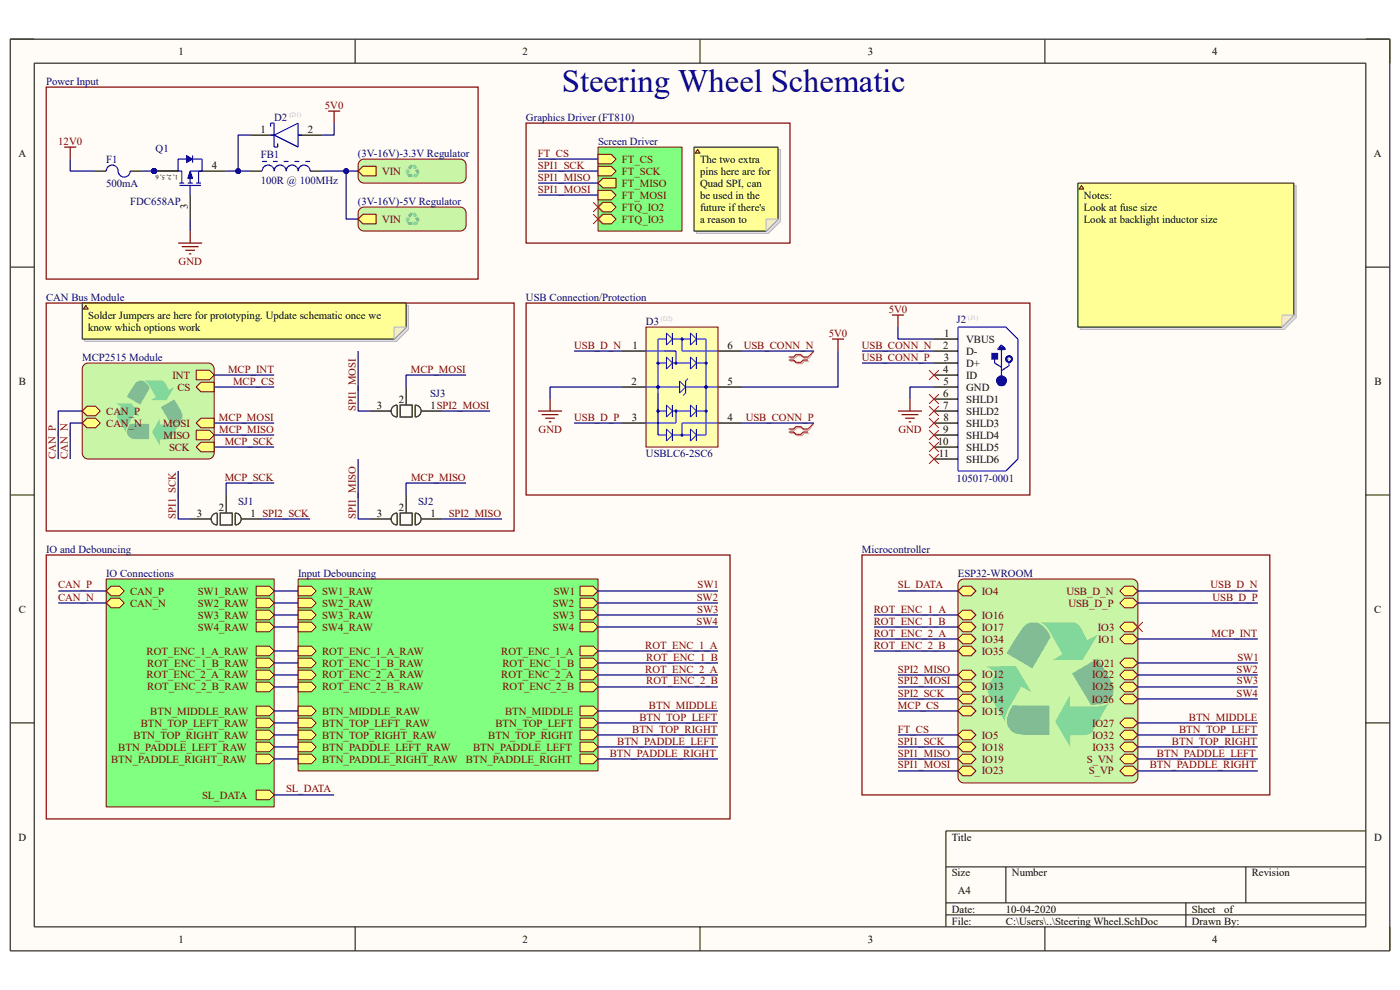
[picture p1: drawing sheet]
<svg xmlns="http://www.w3.org/2000/svg" width="297mm" height="210mm" viewBox="0 0 297 210" stroke-linecap="round" stroke-linejoin="round" font-family="sans-serif">
<path d="M2.2 8.3h292.7v193.4h-292.7z" fill-rule="evenodd" fill="#fffcf8"/>
<path d="M2.2 8.3h292.7v193.4h-292.7z" fill="none" stroke="#000" stroke-width=".21"/>
<path d="M7.3 13.4h282.5v183.2h-282.5z" fill-rule="evenodd" fill="#fffcf8"/>
<g fill="none" stroke="#000" stroke-width=".21">
<path d="M2.2 8.3h5.1M7.3 13.4h282.5v183.2h-282.5zM75.3 8.3v5.1M148.5 8.3v5.1M221.7 8.3v5.1M289.8 8.3h5.1v5.1M2.2 56.7h5.1M289.8 56.7h5.1M2.2 105h5.1M289.8 105h5.1M2.2 153.4h5.1M289.8 153.4h5.1"/>
<path d="M289.8 176.3h-89.1v20.3M75.3 196.6v5.1M148.5 196.6v5.1M200.7 183.9h89.1M200.7 191.5h89.1M200.7 194.1h89.1M213.4 183.9v7.6M221.7 196.6v5.1M251.6 191.5v5.1M264.3 183.9v7.6M294.9 196.6v5.1"/>
</g>
<path d="M203.7 123.1l.8-.3h35.6a1.28 1.28 0 0 1 1.3 1.3v40.7a1.27 1.27 0 0 1-1.3 1.3h-35.6a1.27 1.27 0 0 1-1.3-1.3v-40.7l.1-.4z" fill-rule="evenodd" fill="#c8f6a6"/>
<path d="M203.7 123.1l.8-.3h35.6a1.28 1.28 0 0 1 1.3 1.3v40.7a1.27 1.27 0 0 1-1.3 1.3h-35.6a1.27 1.27 0 0 1-1.3-1.3v-40.7l.1-.4z" fill="none" stroke="#800000" stroke-width=".21"/>
<path d="M220.6 132l7.4 .1 .7 .4 .6 .7 1.4 2.6 2.2-1.2-3.2 5.4h-6.4l2.1-1.2-2.6-4.7a3.9 3.9 0 0 0-2.2-2.1z" fill="#82d79a"/>
<path d="M217.2 132.9a3 3 0 0 1 4.8 .7l.9 1.5-3.9 6.7-5.5-3.2z" fill="#82bc95"/>
<path d="M226.9 147.5l.1 2.4h3.4a9.6 9.6 0 0 0 4.3-.4l.5-.5-3.5 6.2a2.55 2.55 0 0 1-2.1 .8h-2.6v2.5l-3.1-5.4z" fill="#82d79a"/>
<path d="M227.4 142.8l5.5-3.1 1.2 2a9.8 9.8 0 0 1 2.1 4.7 3.1 3.1 0 0 1-3.2 3.1h-1.6z" fill="#82bc95"/>
<path d="M209.2 141.4l6.3-.1 3.3 5.5-2.1-1.2-3 5.4-.4 1.1v1.1l-3.7-6.3v-.8l.3-1 1.5-2.5z" fill="#82d79a"/>
<path d="M214.8 149.6l7.8 .1v6.2h-5.8a3.1 3.1 0 0 1-2.8-4.7z" fill="#82bc95"/>
<path d="M238.6 124.4h1.8l1 1-1 1h-1.8l-1-1z" fill-rule="evenodd" fill="#ffff80"/>
<path d="M238.6 124.4h1.8l1 1-1 1h-1.8l-1-1z" fill="none" stroke="#800000" stroke-width=".21"/>
<path d="M238.6 126.9h1.8l1 1-1 1h-1.8l-1-1z" fill-rule="evenodd" fill="#ffff80"/>
<path d="M238.6 126.9h1.8l1 1-1 1h-1.8l-1-1z" fill="none" stroke="#800000" stroke-width=".21"/>
<path d="M203.2 125.4l1-1h1.8l1 1-1 1h-1.8z" fill-rule="evenodd" fill="#ffff80"/>
<path d="M203.2 125.4l1-1h1.8l1 1-1 1h-1.8z" fill="none" stroke="#800000" stroke-width=".21"/>
<path d="M203.2 155.9l1-1h1.8l1 1-1 1h-1.8z" fill-rule="evenodd" fill="#ffff80"/>
<path d="M203.2 155.9l1-1h1.8l1 1-1 1h-1.8z" fill="none" stroke="#800000" stroke-width=".21"/>
<path d="M204.2 142.2h1.8l1 1-1 1h-1.8l-1-1z" fill-rule="evenodd" fill="#ffff80"/>
<path d="M204.2 142.2h1.8l1 1-1 1h-1.8l-1-1z" fill="none" stroke="#800000" stroke-width=".21"/>
<path d="M203.2 145.7l1-1h1.8l1 1-1 1h-1.8z" fill-rule="evenodd" fill="#ffff80"/>
<path d="M203.2 145.7l1-1h1.8l1 1-1 1h-1.8z" fill="none" stroke="#800000" stroke-width=".21"/>
<path d="M203.2 148.3l1-1h1.8l1 1-1 1h-1.8z" fill-rule="evenodd" fill="#ffff80"/>
<path d="M203.2 148.3l1-1h1.8l1 1-1 1h-1.8z" fill="none" stroke="#800000" stroke-width=".21"/>
<path d="M203.2 150.8l1-1h1.8l1 1-1 1h-1.8z" fill-rule="evenodd" fill="#ffff80"/>
<path d="M203.2 150.8l1-1h1.8l1 1-1 1h-1.8z" fill="none" stroke="#800000" stroke-width=".21"/>
<path d="M203.2 158.5l1-1.1h1.8l1 1.1-1 1h-1.8z" fill-rule="evenodd" fill="#ffff80"/>
<path d="M203.2 158.5l1-1.1h1.8l1 1.1-1 1h-1.8z" fill="none" stroke="#800000" stroke-width=".21"/>
<path d="M204.2 160h1.8l1 1-1 1h-1.8l-1-1z" fill-rule="evenodd" fill="#ffff80"/>
<path d="M204.2 160h1.8l1 1-1 1h-1.8l-1-1z" fill="none" stroke="#800000" stroke-width=".21"/>
<path d="M203.2 163.5l1-1h1.8l1 1-1 1.1h-1.8z" fill-rule="evenodd" fill="#ffff80"/>
<path d="M203.2 163.5l1-1h1.8l1 1-1 1.1h-1.8z" fill="none" stroke="#800000" stroke-width=".21"/>
<path d="M238.6 160h1.8l1 1-1 1h-1.8l-1-1z" fill-rule="evenodd" fill="#ffff80"/>
<path d="M238.6 160h1.8l1 1-1 1h-1.8l-1-1z" fill="none" stroke="#800000" stroke-width=".21"/>
<path d="M237.6 163.5l1-1h1.8l1 1-1 1.1h-1.8z" fill-rule="evenodd" fill="#ffff80"/>
<path d="M237.6 163.5l1-1h1.8l1 1-1 1.1h-1.8z" fill="none" stroke="#800000" stroke-width=".21"/>
<path d="M238.6 152.3h1.8l1 1.1-1 1h-1.8l-1-1z" fill-rule="evenodd" fill="#ffff80"/>
<path d="M238.6 152.3h1.8l1 1.1-1 1h-1.8l-1-1z" fill="none" stroke="#800000" stroke-width=".21"/>
<path d="M238.6 154.9h1.8l1 1-1 1h-1.8l-1-1z" fill-rule="evenodd" fill="#ffff80"/>
<path d="M238.6 154.9h1.8l1 1-1 1h-1.8l-1-1z" fill="none" stroke="#800000" stroke-width=".21"/>
<path d="M238.6 157.4h1.8l1 1.1-1 1h-1.8l-1-1z" fill-rule="evenodd" fill="#ffff80"/>
<path d="M238.6 157.4h1.8l1 1.1-1 1h-1.8l-1-1z" fill="none" stroke="#800000" stroke-width=".21"/>
<path d="M238.6 139.6h1.8l1 1-1 1.1h-1.8l-1-1.1z" fill-rule="evenodd" fill="#ffff80"/>
<path d="M238.6 139.6h1.8l1 1-1 1.1h-1.8l-1-1.1z" fill="none" stroke="#800000" stroke-width=".21"/>
<path d="M238.6 142.2h1.8l1 1-1 1h-1.8l-1-1z" fill-rule="evenodd" fill="#ffff80"/>
<path d="M238.6 142.2h1.8l1 1-1 1h-1.8l-1-1z" fill="none" stroke="#800000" stroke-width=".21"/>
<path d="M237.6 145.7l1-1h1.8l1 1-1 1h-1.8z" fill-rule="evenodd" fill="#ffff80"/>
<path d="M237.6 145.7l1-1h1.8l1 1-1 1h-1.8z" fill="none" stroke="#800000" stroke-width=".21"/>
<path d="M238.6 147.3h1.8l1 1-1 1h-1.8l-1-1z" fill-rule="evenodd" fill="#ffff80"/>
<path d="M238.6 147.3h1.8l1 1-1 1h-1.8l-1-1z" fill="none" stroke="#800000" stroke-width=".21"/>
<path d="M204.2 137.1h1.8l1 1-1 1h-1.8l-1-1z" fill-rule="evenodd" fill="#ffff80"/>
<path d="M204.2 137.1h1.8l1 1-1 1h-1.8l-1-1z" fill="none" stroke="#800000" stroke-width=".21"/>
<path d="M203.2 135.6l1-1.1h1.8l1 1.1-1 1h-1.8z" fill-rule="evenodd" fill="#ffff80"/>
<path d="M203.2 135.6l1-1.1h1.8l1 1.1-1 1h-1.8z" fill="none" stroke="#800000" stroke-width=".21"/>
<path d="M203.2 130.5l1-1.1h1.8l1 1.1-1 1h-1.8z" fill-rule="evenodd" fill="#ffff80"/>
<path d="M203.2 130.5l1-1.1h1.8l1 1.1-1 1h-1.8z" fill="none" stroke="#800000" stroke-width=".21"/>
<path d="M204.2 132h1.8l1 1-1 1h-1.8l-1-1z" fill-rule="evenodd" fill="#ffff80"/>
<path d="M204.2 132h1.8l1 1-1 1h-1.8l-1-1z" fill="none" stroke="#800000" stroke-width=".21"/>
<path d="M238.6 132h1.8l1 1-1 1h-1.8l-1-1z" fill-rule="evenodd" fill="#ffff80"/>
<path d="M238.6 132h1.8l1 1-1 1h-1.8l-1-1z" fill="none" stroke="#800000" stroke-width=".21"/>
<path d="M238.6 134.5h1.8l1 1.1-1 1h-1.8l-1-1z" fill-rule="evenodd" fill="#ffff80"/>
<path d="M238.6 134.5h1.8l1 1.1-1 1h-1.8l-1-1z" fill="none" stroke="#800000" stroke-width=".21"/>
<path d="M76.5 34l.7-.2h20.4a1.27 1.27 0 0 1 1.3 1.2v2.6a1.27 1.27 0 0 1-1.3 1.2h-20.4a1.27 1.27 0 0 1-1.2-1.2v-2.6v-.4z" fill-rule="evenodd" fill="#c8f6a6"/>
<path d="M76.5 34l.7-.2h20.4a1.27 1.27 0 0 1 1.3 1.2v2.6a1.27 1.27 0 0 1-1.3 1.2h-20.4a1.27 1.27 0 0 1-1.2-1.2v-2.6v-.4z" fill="none" stroke="#800000" stroke-width=".21"/>
<path d="M87.3 35h.8l.3 .4 .2-.2-.3 .6h-.7l.2-.1z" fill="#82d79a"/>
<path d="M86.9 35.1a.38 .38 0 0 1 .6 .2l-.4 .7-.6-.3z" fill="#82bc95"/>
<path d="M88 36.7v.2l.9-.1-.4 .7-.5 .1v.3l-.4-.6z" fill="#82d79a"/>
<path d="M88 36.1l.6-.3 .3 .5a.38 .38 0 0 1 0 .5 .38 .38 0 0 1-.4 .1z" fill="#82bc95"/>
<path d="M86 36h.7l.4 .6-.3-.2-.3 .9-.4-.7 .2-.5z" fill="#82d79a"/>
<path d="M86.6 36.9h.9v.7h-.6a.38 .38 0 0 1-.4-.3 .38 .38 0 0 1 .1-.4z" fill="#82bc95"/>
<path d="M76 36.3l1-1h2.8v2h-2.8z" fill-rule="evenodd" fill="#ffff80"/>
<path d="M76 36.3l1-1h2.8v2h-2.8z" fill="none" stroke="#800000" stroke-width=".21"/>
<path d="M17.7 77.5l.6-.4 .4-.1h25.5a1.27 1.27 0 0 1 1.2 1.3v17.8a1.27 1.27 0 0 1-1.2 1.3h-25.5a1.28 1.28 0 0 1-1.3-1.3v-17.8z" fill-rule="evenodd" fill="#c8f6a6"/>
<path d="M17.7 77.5l.6-.4 .4-.1h25.5a1.27 1.27 0 0 1 1.2 1.3v17.8a1.27 1.27 0 0 1-1.2 1.3h-25.5a1.28 1.28 0 0 1-1.3-1.3v-17.8z" fill="none" stroke="#800000" stroke-width=".21"/>
<path d="M30.6 80.7l3.8 .1 .7 .6 .7 1.3 1.2-.6-1.7 2.8h-3.3l1.1-.6-1.6-2.8z" fill="#82d79a"/>
<path d="M28.8 81.2a1.7 1.7 0 0 1 2.8 .7l.2 .5-2.1 3.4-2.8-1.6z" fill="#82bc95"/>
<path d="M33.9 88.8v1.2h3.2l.6-.1 .5-.3-2 3.4-.5 .2h-1.8v1.3l-1.6-2.8z" fill="#82d79a"/>
<path d="M34.1 86.4l2.9-1.7 1.5 2.6a1.71 1.71 0 0 1-.1 1.9 1.71 1.71 0 0 1-1.9 .6h-.3z" fill="#82bc95"/>
<path d="M24.7 85.6h3.2l1.7 2.8-1.1-.6-1.5 2.8-.2 .6v.6l-2-3.3 .2-.9 .8-1.3z" fill="#82d79a"/>
<path d="M27.6 89.9h4v3.3l-3-.1a1.67 1.67 0 0 1-1.6-.9 1.67 1.67 0 0 1 .3-1.9z" fill="#82bc95"/>
<path d="M17.4 87.2l1.1-1h1.7l1.1 1-1.1 1h-1.7z" fill-rule="evenodd" fill="#ffff80"/>
<path d="M17.4 87.2l1.1-1h1.7l1.1 1-1.1 1h-1.7z" fill="none" stroke="#800000" stroke-width=".21"/>
<path d="M18.5 88.7h1.7l1.1 1-1.1 1.1h-1.7l-1.1-1.1z" fill-rule="evenodd" fill="#ffff80"/>
<path d="M18.5 88.7h1.7l1.1 1-1.1 1.1h-1.7l-1.1-1.1z" fill="none" stroke="#800000" stroke-width=".21"/>
<path d="M41.6 82.1l1-1h2.8v2h-2.8z" fill-rule="evenodd" fill="#ffff80"/>
<path d="M41.6 82.1l1-1h2.8v2h-2.8z" fill="none" stroke="#800000" stroke-width=".21"/>
<path d="M42.6 93.8h2.8v2h-2.8l-1-1z" fill-rule="evenodd" fill="#ffff80"/>
<path d="M42.6 93.8h2.8v2h-2.8l-1-1z" fill="none" stroke="#800000" stroke-width=".21"/>
<path d="M42.6 88.7h2.8v2.1h-2.8l-1-1.1z" fill-rule="evenodd" fill="#ffff80"/>
<path d="M42.6 88.7h2.8v2.1h-2.8l-1-1.1z" fill="none" stroke="#800000" stroke-width=".21"/>
<path d="M41.6 91.3h2.8l1 1-1 1h-2.8z" fill-rule="evenodd" fill="#ffff80"/>
<path d="M41.6 91.3h2.8l1 1-1 1h-2.8z" fill="none" stroke="#800000" stroke-width=".21"/>
<path d="M41.6 78.5h2.8l1 1.1-1 1h-2.8z" fill-rule="evenodd" fill="#ffff80"/>
<path d="M41.6 78.5h2.8l1 1.1-1 1h-2.8z" fill="none" stroke="#800000" stroke-width=".21"/>
<path d="M126.9 31.2h17.8v17.8h-17.8z" fill-rule="evenodd" fill="#80ff80"/>
<path d="M126.9 31.2h17.8v17.8h-17.8z" fill="none" stroke="#800000" stroke-width=".21"/>
<path d="M126.9 35.3h2.8l1 1-1 1h-2.8z" fill-rule="evenodd" fill="#ffff80"/>
<path d="M126.9 35.3h2.8l1 1-1 1h-2.8z" fill="none" stroke="#800000" stroke-width=".21"/>
<path d="M126.9 40.4h2.8l1 1-1 1h-2.8z" fill-rule="evenodd" fill="#ffff80"/>
<path d="M126.9 40.4h2.8l1 1-1 1h-2.8z" fill="none" stroke="#800000" stroke-width=".21"/>
<path d="M126.9 38.8l1-1h2.8v2.1h-2.8z" fill-rule="evenodd" fill="#ffff80"/>
<path d="M126.9 38.8l1-1h2.8v2.1h-2.8z" fill="none" stroke="#800000" stroke-width=".21"/>
<path d="M126.9 43.9l1-1h1.8l1 1-1 1h-1.8z" fill-rule="evenodd" fill="#ffff80"/>
<path d="M126.9 43.9l1-1h1.8l1 1-1 1h-1.8z" fill="none" stroke="#800000" stroke-width=".21"/>
<path d="M126.9 46.5l1-1h1.8l1 1-1 1h-1.8z" fill-rule="evenodd" fill="#ffff80"/>
<path d="M126.9 46.5l1-1h1.8l1 1-1 1h-1.8z" fill="none" stroke="#800000" stroke-width=".21"/>
<path d="M126.9 32.7h2.8l1 1.1-1 1h-2.8z" fill-rule="evenodd" fill="#ffff80"/>
<path d="M126.9 32.7h2.8l1 1.1-1 1h-2.8z" fill="none" stroke="#800000" stroke-width=".21"/>
<path d="M63.3 122.8h63.6v40.7h-63.6z" fill-rule="evenodd" fill="#80ff80"/>
<path d="M63.3 122.8h63.6v40.7h-63.6z" fill="none" stroke="#800000" stroke-width=".21"/>
<path d="M123.1 124.4h2.8l1 1-1 1h-2.8z" fill-rule="evenodd" fill="#ffff80"/>
<path d="M123.1 124.4h2.8l1 1-1 1h-2.8z" fill="none" stroke="#800000" stroke-width=".21"/>
<path d="M123.1 126.9h2.8l1 1-1 1h-2.8z" fill-rule="evenodd" fill="#ffff80"/>
<path d="M123.1 126.9h2.8l1 1-1 1h-2.8z" fill="none" stroke="#800000" stroke-width=".21"/>
<path d="M123.1 129.4h2.8l1 1.1-1 1h-2.8z" fill-rule="evenodd" fill="#ffff80"/>
<path d="M123.1 129.4h2.8l1 1.1-1 1h-2.8z" fill="none" stroke="#800000" stroke-width=".21"/>
<path d="M123.1 132h2.8l1 1-1 1h-2.8z" fill-rule="evenodd" fill="#ffff80"/>
<path d="M123.1 132h2.8l1 1-1 1h-2.8z" fill="none" stroke="#800000" stroke-width=".21"/>
<path d="M63.3 124.4h2.8l1 1-1 1h-2.8z" fill-rule="evenodd" fill="#ffff80"/>
<path d="M63.3 124.4h2.8l1 1-1 1h-2.8z" fill="none" stroke="#800000" stroke-width=".21"/>
<path d="M63.3 126.9h2.8l1 1-1 1h-2.8z" fill-rule="evenodd" fill="#ffff80"/>
<path d="M63.3 126.9h2.8l1 1-1 1h-2.8z" fill="none" stroke="#800000" stroke-width=".21"/>
<path d="M63.3 129.4h2.8l1 1.1-1 1h-2.8z" fill-rule="evenodd" fill="#ffff80"/>
<path d="M63.3 129.4h2.8l1 1.1-1 1h-2.8z" fill="none" stroke="#800000" stroke-width=".21"/>
<path d="M63.3 132h2.8l1 1-1 1h-2.8z" fill-rule="evenodd" fill="#ffff80"/>
<path d="M63.3 132h2.8l1 1-1 1h-2.8z" fill="none" stroke="#800000" stroke-width=".21"/>
<path d="M63.3 149.8h2.8l1 1-1 1h-2.8z" fill-rule="evenodd" fill="#ffff80"/>
<path d="M63.3 149.8h2.8l1 1-1 1h-2.8z" fill="none" stroke="#800000" stroke-width=".21"/>
<path d="M63.3 152.3h2.8l1 1.1-1 1h-2.8z" fill-rule="evenodd" fill="#ffff80"/>
<path d="M63.3 152.3h2.8l1 1.1-1 1h-2.8z" fill="none" stroke="#800000" stroke-width=".21"/>
<path d="M63.3 154.9h2.8l1 1-1 1h-2.8z" fill-rule="evenodd" fill="#ffff80"/>
<path d="M63.3 154.9h2.8l1 1-1 1h-2.8z" fill="none" stroke="#800000" stroke-width=".21"/>
<path d="M63.3 157.4h2.8l1 1.1-1 1h-2.8z" fill-rule="evenodd" fill="#ffff80"/>
<path d="M63.3 157.4h2.8l1 1.1-1 1h-2.8z" fill="none" stroke="#800000" stroke-width=".21"/>
<path d="M63.3 160h2.8l1 1-1 1h-2.8z" fill-rule="evenodd" fill="#ffff80"/>
<path d="M63.3 160h2.8l1 1-1 1h-2.8z" fill="none" stroke="#800000" stroke-width=".21"/>
<path d="M63.3 137.1h2.8l1 1-1 1h-2.8z" fill-rule="evenodd" fill="#ffff80"/>
<path d="M63.3 137.1h2.8l1 1-1 1h-2.8z" fill="none" stroke="#800000" stroke-width=".21"/>
<path d="M63.3 142.2h2.8l1 1-1 1h-2.8z" fill-rule="evenodd" fill="#ffff80"/>
<path d="M63.3 142.2h2.8l1 1-1 1h-2.8z" fill="none" stroke="#800000" stroke-width=".21"/>
<path d="M63.3 144.7h2.8l1 1-1 1h-2.8z" fill-rule="evenodd" fill="#ffff80"/>
<path d="M63.3 144.7h2.8l1 1-1 1h-2.8z" fill="none" stroke="#800000" stroke-width=".21"/>
<path d="M63.3 139.6h2.8l1 1-1 1.1h-2.8z" fill-rule="evenodd" fill="#ffff80"/>
<path d="M63.3 139.6h2.8l1 1-1 1.1h-2.8z" fill="none" stroke="#800000" stroke-width=".21"/>
<path d="M123.1 149.8h2.8l1 1-1 1h-2.8z" fill-rule="evenodd" fill="#ffff80"/>
<path d="M123.1 149.8h2.8l1 1-1 1h-2.8z" fill="none" stroke="#800000" stroke-width=".21"/>
<path d="M123.1 152.3h2.8l1 1.1-1 1h-2.8z" fill-rule="evenodd" fill="#ffff80"/>
<path d="M123.1 152.3h2.8l1 1.1-1 1h-2.8z" fill="none" stroke="#800000" stroke-width=".21"/>
<path d="M123.1 154.9h2.8l1 1-1 1h-2.8z" fill-rule="evenodd" fill="#ffff80"/>
<path d="M123.1 154.9h2.8l1 1-1 1h-2.8z" fill="none" stroke="#800000" stroke-width=".21"/>
<path d="M123.1 157.4h2.8l1 1.1-1 1h-2.8z" fill-rule="evenodd" fill="#ffff80"/>
<path d="M123.1 157.4h2.8l1 1.1-1 1h-2.8z" fill="none" stroke="#800000" stroke-width=".21"/>
<path d="M123.1 160h2.8l1 1-1 1h-2.8z" fill-rule="evenodd" fill="#ffff80"/>
<path d="M123.1 160h2.8l1 1-1 1h-2.8z" fill="none" stroke="#800000" stroke-width=".21"/>
<path d="M123.1 142.2h2.8l1 1-1 1h-2.8z" fill-rule="evenodd" fill="#ffff80"/>
<path d="M123.1 142.2h2.8l1 1-1 1h-2.8z" fill="none" stroke="#800000" stroke-width=".21"/>
<path d="M123.1 144.7h2.8l1 1-1 1h-2.8z" fill-rule="evenodd" fill="#ffff80"/>
<path d="M123.1 144.7h2.8l1 1-1 1h-2.8z" fill="none" stroke="#800000" stroke-width=".21"/>
<path d="M123.1 139.6h2.8l1 1-1 1.1h-2.8z" fill-rule="evenodd" fill="#ffff80"/>
<path d="M123.1 139.6h2.8l1 1-1 1.1h-2.8z" fill="none" stroke="#800000" stroke-width=".21"/>
<path d="M123.1 137.1h2.8l1 1-1 1h-2.8z" fill-rule="evenodd" fill="#ffff80"/>
<path d="M123.1 137.1h2.8l1 1-1 1h-2.8z" fill="none" stroke="#800000" stroke-width=".21"/>
<path d="M125.9 42.9l2 2M125.9 45.5l2 2M127.9 42.9l-2 2M127.9 45.5l-2 2" fill="none" stroke="#f00" stroke-width=".21"/>
<path d="M22.5 122.8h35.7v48.4h-35.7z" fill-rule="evenodd" fill="#80ff80"/>
<path d="M22.5 122.8h35.7v48.4h-35.7z" fill="none" stroke="#800000" stroke-width=".21"/>
<path d="M54.3 124.4h2.8l1.1 1-1.1 1h-2.8z" fill-rule="evenodd" fill="#ffff80"/>
<path d="M54.3 124.4h2.8l1.1 1-1.1 1h-2.8z" fill="none" stroke="#800000" stroke-width=".21"/>
<path d="M54.3 126.9h2.8l1.1 1-1.1 1h-2.8z" fill-rule="evenodd" fill="#ffff80"/>
<path d="M54.3 126.9h2.8l1.1 1-1.1 1h-2.8z" fill="none" stroke="#800000" stroke-width=".21"/>
<path d="M54.3 129.4h2.8l1.1 1.1-1.1 1h-2.8z" fill-rule="evenodd" fill="#ffff80"/>
<path d="M54.3 129.4h2.8l1.1 1.1-1.1 1h-2.8z" fill="none" stroke="#800000" stroke-width=".21"/>
<path d="M54.3 132h2.8l1.1 1-1.1 1h-2.8z" fill-rule="evenodd" fill="#ffff80"/>
<path d="M54.3 132h2.8l1.1 1-1.1 1h-2.8z" fill="none" stroke="#800000" stroke-width=".21"/>
<path d="M22.5 125.4l1-1h1.8l1 1-1 1h-1.8z" fill-rule="evenodd" fill="#ffff80"/>
<path d="M22.5 125.4l1-1h1.8l1 1-1 1h-1.8z" fill="none" stroke="#800000" stroke-width=".21"/>
<path d="M22.5 127.9l1-1h1.8l1 1-1 1h-1.8z" fill-rule="evenodd" fill="#ffff80"/>
<path d="M22.5 127.9l1-1h1.8l1 1-1 1h-1.8z" fill="none" stroke="#800000" stroke-width=".21"/>
<path d="M54.3 167.6h2.8l1.1 1-1.1 1.1h-2.8z" fill-rule="evenodd" fill="#ffff80"/>
<path d="M54.3 167.6h2.8l1.1 1-1.1 1.1h-2.8z" fill="none" stroke="#800000" stroke-width=".21"/>
<path d="M54.3 149.8h2.8l1.1 1-1.1 1h-2.8z" fill-rule="evenodd" fill="#ffff80"/>
<path d="M54.3 149.8h2.8l1.1 1-1.1 1h-2.8z" fill="none" stroke="#800000" stroke-width=".21"/>
<path d="M54.3 152.3h2.8l1.1 1.1-1.1 1h-2.8z" fill-rule="evenodd" fill="#ffff80"/>
<path d="M54.3 152.3h2.8l1.1 1.1-1.1 1h-2.8z" fill="none" stroke="#800000" stroke-width=".21"/>
<path d="M54.3 154.9h2.8l1.1 1-1.1 1h-2.8z" fill-rule="evenodd" fill="#ffff80"/>
<path d="M54.3 154.9h2.8l1.1 1-1.1 1h-2.8z" fill="none" stroke="#800000" stroke-width=".21"/>
<path d="M54.3 157.4h2.8l1.1 1.1-1.1 1h-2.8z" fill-rule="evenodd" fill="#ffff80"/>
<path d="M54.3 157.4h2.8l1.1 1.1-1.1 1h-2.8z" fill="none" stroke="#800000" stroke-width=".21"/>
<path d="M54.3 160h2.8l1.1 1-1.1 1h-2.8z" fill-rule="evenodd" fill="#ffff80"/>
<path d="M54.3 160h2.8l1.1 1-1.1 1h-2.8z" fill="none" stroke="#800000" stroke-width=".21"/>
<path d="M54.3 137.1h2.8l1.1 1-1.1 1h-2.8z" fill-rule="evenodd" fill="#ffff80"/>
<path d="M54.3 137.1h2.8l1.1 1-1.1 1h-2.8z" fill="none" stroke="#800000" stroke-width=".21"/>
<path d="M54.3 139.6h2.8l1.1 1-1.1 1.1h-2.8z" fill-rule="evenodd" fill="#ffff80"/>
<path d="M54.3 139.6h2.8l1.1 1-1.1 1.1h-2.8z" fill="none" stroke="#800000" stroke-width=".21"/>
<path d="M54.3 142.2h2.8l1.1 1-1.1 1h-2.8z" fill-rule="evenodd" fill="#ffff80"/>
<path d="M54.3 142.2h2.8l1.1 1-1.1 1h-2.8z" fill="none" stroke="#800000" stroke-width=".21"/>
<path d="M54.3 144.7h2.8l1.1 1-1.1 1h-2.8z" fill-rule="evenodd" fill="#ffff80"/>
<path d="M54.3 144.7h2.8l1.1 1-1.1 1h-2.8z" fill="none" stroke="#800000" stroke-width=".21"/>
<path d="M76.5 44.2l.7-.3h20.4a1.27 1.27 0 0 1 1.3 1.3v2.5a1.27 1.27 0 0 1-1.3 1.3h-20.4a1.27 1.27 0 0 1-1.2-1.3v-2.5v-.4z" fill-rule="evenodd" fill="#c8f6a6"/>
<path d="M76.5 44.2l.7-.3h20.4a1.27 1.27 0 0 1 1.3 1.3v2.5a1.27 1.27 0 0 1-1.3 1.3h-20.4a1.27 1.27 0 0 1-1.2-1.3v-2.5v-.4z" fill="none" stroke="#800000" stroke-width=".21"/>
<path d="M87.3 45.1h.8l.3 .4 .2-.1-.3 .6h-.7l.2-.1z" fill="#82d79a"/>
<path d="M86.9 45.2a.38 .38 0 0 1 .6 .3l-.4 .7-.6-.4z" fill="#82bc95"/>
<path d="M88 46.8v.3l.9-.1-.4 .7h-.5v.3l-.4-.6z" fill="#82d79a"/>
<path d="M88 46.3l.6-.3 .3 .5a.38 .38 0 0 1 0 .4 .38 .38 0 0 1-.4 .1z" fill="#82bc95"/>
<path d="M86 46.1h.7l.4 .6-.3-.1-.3 .8-.4-.7 .2-.4z" fill="#82d79a"/>
<path d="M86.6 47l.9 .1v.6h-.6a.38 .38 0 0 1-.4-.2 .38 .38 0 0 1 .1-.5z" fill="#82bc95"/>
<path d="M76 46.5l1-1h2.8v2h-2.8z" fill-rule="evenodd" fill="#ffff80"/>
<path d="M76 46.5l1-1h2.8v2h-2.8z" fill="none" stroke="#800000" stroke-width=".21"/>
<path d="M9.8 18.5h91.6v40.7h-91.6zM13.6 31.2h2.6M14.9 31.2v2.6M111.6 26.1h56v25.5h-56zM9.8 64.3h99.3v48.3h-99.3zM9.8 117.7h145.1v56h-145.1zM182.9 117.7h86.5v50.9h-86.5z" fill="none" stroke="#800000" stroke-width=".25"/>
<circle cx="32.7" cy="36.3" r=".51" fill="#000080"/>
<circle cx="32.7" cy="36.3" r=".51" fill="none" stroke="#000080" stroke-width=".21"/>
<circle cx="32.7" cy="36.3" r=".51" fill="#000080"/>
<circle cx="32.7" cy="36.3" r=".51" fill="none" stroke="#000080" stroke-width=".21"/>
<circle cx="32.7" cy="36.3" r=".51" fill="#000080"/>
<circle cx="32.7" cy="36.3" r=".51" fill="none" stroke="#000080" stroke-width=".21"/>
<circle cx="32.7" cy="36.3" r=".51" fill="#000080"/>
<circle cx="32.7" cy="36.3" r=".51" fill="none" stroke="#000080" stroke-width=".21"/>
<path d="M40.9 33.8h2" fill="none" stroke="#00f" stroke-width=".25"/>
<path d="M32.7 36.3h5.1" fill="none" stroke="#000" stroke-width=".25"/>
<circle cx="32.7" cy="36.3" r=".51" fill="#000080"/>
<circle cx="32.7" cy="36.3" r=".51" fill="none" stroke="#000080" stroke-width=".21"/>
<path d="M40.3 41.4v5.1" fill="none" stroke="#000" stroke-width=".25"/>
<path d="M38.1 39.3h4.5M38.1 38.8h1M38.6 36.3v2.5M39.8 38.8h1.1M40.3 39.3v2.1M41.6 38.8h1M42.1 36.3v2.5M42.9 36.3h-2.6v2.5" fill="none" stroke="#00f" stroke-width=".25"/>
<path d="M40.3 36.3l.6 1.5h-1.1z" fill="#00f"/>
<path d="M40.3 36.3l.6 1.5h-1.1z" fill="none" stroke="#00f" stroke-width=".21"/>
<path d="M37.8 36.3h.8M42.9 33.8v2.5" fill="none" stroke="#00f" stroke-width=".25"/>
<path d="M32.7 36.3h5.1M42.9 36.3h5.1" fill="none" stroke="#000" stroke-width=".25"/>
<circle cx="32.7" cy="36.3" r=".51" fill="#000080"/>
<circle cx="32.7" cy="36.3" r=".51" fill="none" stroke="#000080" stroke-width=".21"/>
<path d="M32.7 36.3h5.1" fill="none" stroke="#000" stroke-width=".25"/>
<circle cx="32.7" cy="36.3" r=".51" fill="#000080"/>
<circle cx="32.7" cy="36.3" r=".51" fill="none" stroke="#000080" stroke-width=".21"/>
<path d="M32.7 36.3h5.1" fill="none" stroke="#000" stroke-width=".25"/>
<circle cx="32.7" cy="36.3" r=".51" fill="#000080"/>
<circle cx="32.7" cy="36.3" r=".51" fill="none" stroke="#000080" stroke-width=".21"/>
<path d="M37.8 33.8h1.8M42.1 36.3h.8" fill="none" stroke="#00f" stroke-width=".25"/>
<path d="M39.6 33l1.3 .8-1.3 .7z" fill="#00f"/>
<path d="M39.6 33l1.3 .8-1.3 .7z" fill="none" stroke="#00f" stroke-width=".21"/>
<path d="M37.8 33.8v2.5M40.9 33v1.5M203.2 69.4h10.2l2.6 2.5v25.5l-2.6 2.5M211 75.8v1.2l1.5 .9M211.9 74h1.4M212.5 74.2v6.6M212.5 73.2l.8 .8v.2h-1.6v-.2zM212.5 73.4l.4 .4h-.8l.4-.2M214.1 76.6v1l-1.6 1" fill="none" stroke="#00f" stroke-width=".25"/>
<path d="M37.8 51.6h5.1M38.6 52.3h3.5M39.3 53.1h2.1M40.1 53.9h.5M40.3 49v2.6" fill="none" stroke="#800000" stroke-width=".25"/>
<path d="M198.1 71.9h5.1M198.1 74.5h5.1M198.1 77h5.1M198.1 79.6h5.1M198.1 82.1h5.1M198.1 84.7h5.1M198.1 87.2h5.1M198.1 89.7h5.1M198.1 92.3h5.1" fill="none" stroke="#000" stroke-width=".25"/>
<path d="M210.4 75h1.2v1.2h-1.2z" fill-rule="evenodd" fill="#00f"/>
<path d="M203.2 69.4v30.5h10.2M210.4 75h1.2v1.2h-1.2z" fill="none" stroke="#00f" stroke-width=".25"/>
<g fill="none" stroke="#00f" stroke-width="1.3" stroke-linecap="butt">
<circle cx="214.1" cy="76.2" r=".2"/>
<circle cx="212.5" cy="80.8" r=".51"/>
</g>
<path d="M132 74.5h5.1M152.3 74.5h5.1M132 82.1h5.1M132 89.7h5.1M152.3 82.1h5.1M152.3 89.7h5.1M198.1 97.4h5.1M198.1 94.8h5.1" fill="none" stroke="#000" stroke-width=".25"/>
<g fill="none" stroke="#f00" stroke-width=".21">
<path d="M197.1 78.5l2.1 2.1M199.2 78.5l-2.1 2.1M197.1 83.6l2.1 2.1M197.1 86.2l2.1 2M197.1 88.7l2.1 2.1M197.1 91.3l2.1 2M197.1 93.8l2.1 2.1M197.1 96.4l2.1 2M199.2 83.6l-2.1 2.1M199.2 86.2l-2.1 2M199.2 88.7l-2.1 2.1M199.2 91.3l-2.1 2"/>
<path d="M199.2 93.8l-2.1 2.1M199.2 96.4l-2.1 2"/>
</g>
<path d="M190.5 87.2h5.1M191.3 88h3.5M192 88.7h2.1M192.8 89.5h.5M193.1 84.7v2.5" fill="none" stroke="#800000" stroke-width=".25"/>
<path d="M137.1 69.4h15.2v25.4h-15.2z" fill-rule="evenodd" fill="#ffffb0"/>
<path d="M137.1 69.4h15.2v25.4h-15.2z" fill="none" stroke="#800000" stroke-width=".21"/>
<path d="M141.4 70.7l1.3 1.2-1.3 1.3zM142.7 70.7v2.5M142.7 71.9h3.8M144.7 71.9v2.6h7.6M146.5 70.7l1.2 1.2-1.2 1.3zM147.7 70.7v2.5" fill="none" stroke="#00f" stroke-width=".21"/>
<circle cx="144.7" cy="71.9" r=".25" fill="#00f"/>
<g fill="none" stroke="#00f" stroke-width=".21">
<path d="M139.6 77h1.8M139.6 74.5h3.8M141.4 75.7l1.3 1.3-1.3 1.3zM141.4 71.9h-1.8v20.4M142.7 75.7v2.6M142.7 77h3.8M146.5 75.7l1.2 1.3-1.2 1.3zM147.7 75.7v2.6M141.4 85.9l1.3 1.3-1.3 1.3zM141.4 91l1.3 1.3-1.3 1.3zM142.7 85.9v2.6M142.7 91v2.6"/>
<path d="M142.7 87.2h3.8M142.7 92.3h3.8M146.5 85.9l1.2 1.3-1.2 1.3zM146.5 91l1.2 1.3-1.2 1.3zM147.7 85.9v2.6M147.7 91v2.6"/>
<circle cx="144.7" cy="71.9" r=".25"/>
</g>
<circle cx="139.6" cy="77" r=".25" fill="#00f"/>
<g fill="none" stroke="#00f" stroke-width=".21">
<path d="M139.6 87.2h1.8"/>
<circle cx="139.6" cy="77" r=".25"/>
</g>
<circle cx="139.6" cy="87.2" r=".25" fill="#00f"/>
<g fill="none" stroke="#00f" stroke-width=".21">
<path d="M137.1 74.5h2.5M147.7 77h2.1"/>
<circle cx="139.6" cy="87.2" r=".25"/>
</g>
<circle cx="149.8" cy="77" r=".25" fill="#00f"/>
<g fill="none" stroke="#00f" stroke-width=".21">
<path d="M147.7 87.2h2.1"/>
<circle cx="149.8" cy="77" r=".25"/>
</g>
<circle cx="149.8" cy="87.2" r=".25" fill="#00f"/>
<g fill="none" stroke="#00f" stroke-width=".21">
<path d="M144.2 80.8l1.3 1.3-1.3 1.3zM147.7 92.3h2.1M149.8 82.1h2.5"/>
<circle cx="149.8" cy="87.2" r=".25"/>
</g>
<circle cx="149.8" cy="82.1" r=".25" fill="#00f"/>
<g fill="none" stroke="#00f" stroke-width=".21">
<path d="M146 80.3l-.5 .5v2.6l-.6 .5M152.3 89.7h-7.6v2.6"/>
<circle cx="149.8" cy="82.1" r=".25"/>
</g>
<circle cx="144.7" cy="92.3" r=".25" fill="#00f"/>
<g fill="none" stroke="#00f" stroke-width=".21">
<path d="M143.4 87.2v2.5h-6.3"/>
<circle cx="144.7" cy="92.3" r=".25"/>
</g>
<circle cx="143.4" cy="87.2" r=".25" fill="#00f"/>
<g fill="none" stroke="#00f" stroke-width=".21">
<path d="M147.7 71.9h2.1v20.4M137.1 82.1h2.5M139.6 92.3h1.8"/>
<circle cx="143.4" cy="87.2" r=".25"/>
</g>
<circle cx="139.6" cy="82.1" r=".25" fill="#00f"/>
<g fill="none" stroke="#00f" stroke-width=".21">
<path d="M143.4 74.5v2.5"/>
<circle cx="139.6" cy="82.1" r=".25"/>
</g>
<circle cx="143.4" cy="77" r=".25" fill="#00f"/>
<g fill="none" stroke="#00f" stroke-width=".21">
<path d="M145.5 82.1h4.3"/>
<circle cx="143.4" cy="77" r=".25"/>
</g>
<circle cx="149.8" cy="82.1" r=".25" fill="#00f"/>
<g fill="none" stroke="#00f" stroke-width=".21">
<path d="M139.6 82.1h4.6"/>
<circle cx="149.8" cy="82.1" r=".25"/>
</g>
<circle cx="139.6" cy="82.1" r=".25" fill="#00f"/>
<circle cx="139.6" cy="82.1" r=".25" fill="none" stroke="#00f" stroke-width=".21"/>
<path d="M69.6 23.6h2.6M70.9 23.6v2.5M111.6 64.3h106.9v40.7h-106.9zM176.5 71.9h2.5M177.8 71.9v2.6M189.2 66.8h2.6M190.5 66.8v2.6M114.2 87.2h5M114.9 88h3.6M115.7 88.7h2M116.4 89.5h.6M116.7 84.7v2.5" fill="none" stroke="#800000" stroke-width=".25"/>
<g fill="none" stroke="#000" stroke-width=".25">
<path d="M20 36.3h2.5M27.6 36.3h2.6M53.1 28.7h5.1M53.1 36.3h2.5M63.2 28.7h5.1M65.8 36.3h2.5M78.5 87.2h4.5M83.5 86.2l.7-.3v2.6a1.27 1.27 0 0 1-1.2-.9 1.27 1.27 0 0 1 .5-1.4zM84.9 85.9h2.5v2.6h-2.5zM86.2 82.1v3.8M88.1 85.9a1.27 1.27 0 0 1 1.2 1.3 1.27 1.27 0 0 1-1.2 1.3zM89.3 87.2h4.5"/>
<path d="M40.3 110.1h4.5M45 109.3l.7-.4 .4-.1v2.6a1.27 1.27 0 0 1-1.2-.7 1.27 1.27 0 0 1 .1-1.4zM46.7 108.8h2.6v2.6h-2.6zM48 105v3.8M49.9 108.8a1.27 1.27 0 0 1 1.3 1.3 1.27 1.27 0 0 1-1.3 1.3zM51.2 110.1h4.4M78.5 110.1h4.5M83.2 109.3l.6-.4 .4-.1v2.6a1.27 1.27 0 0 1-1.1-.7 1.27 1.27 0 0 1 .1-1.4zM84.9 108.8h2.5v2.6h-2.5zM86.2 105v3.8M88.1 108.8a1.27 1.27 0 0 1 1.2 1.3 1.27 1.27 0 0 1-1.2 1.3zM89.3 110.1h4.5"/>
</g>
<path d="M27.6 36.3a1.27 1.27 0 0 1-1.3 1.3 1.27 1.27 0 0 1-1.2-1.3 1.27 1.27 0 0 0-1.3-1.3 1.27 1.27 0 0 0-1.3 1.3M55.6 36.3a1.27 1.27 0 0 1 1.3-1.3 1.27 1.27 0 0 1 1.3 1.3 1.27 1.27 0 0 1 1.2-1.3 1.27 1.27 0 0 1 1.3 1.3 1.27 1.27 0 0 1 1.3-1.3 1.27 1.27 0 0 1 1.2 1.3 1.27 1.27 0 0 1 1.3-1.3 1.27 1.27 0 0 1 1.3 1.3M55.6 34.3h1M57.4 26.9v-.8h.8v5.1h.7v-.8M57.4 28.7h.8M57.9 34.3h1M58.2 28.7l5-2.6v5.1zM60.2 34.3h1M62.5 34.3h1M63.2 28.7h.8M64.8 34.3h1" fill="none" stroke="#00f" stroke-width=".25"/>
<path d="M172.7 74.5l-1.3 1.2M172.7 89.7l-1.3 1.3M240.4 132l2 2M242.4 132l-2 2" fill="none" stroke="#f00" stroke-width=".21"/>
<path d="M167.6 76.6h1l.5 .5h1l.6-.5h1M167.6 76h1l.5-.5h1l.6 .5h1M167.6 91.9h1l.5 .5h1l.6-.5h1M167.6 91.3h1l.5-.5h1l.6 .5h1" fill="none" stroke="#d0a19e" stroke-width=".25"/>
<path d="M172.7 74.5l-1 1.5M172.7 89.7l-1 1.6" fill="none" stroke="#d0a19e" stroke-width=".21"/>
<path d="M167.3 76.4h1.1l.5 .5h1l.5-.5h1M167.3 75.7h1.1l.5-.5h1l.5 .5h1M167.3 91.7h1.1l.5 .5h1l.5-.5h1M167.3 91h1.1l.5-.5h1l.5 .5h1" fill="none" stroke="#f00" stroke-width=".25"/>
<path d="M14.9 33.8v2.5h5.1M30.2 36.3h2.5M40.3 46.5v2.5M17.4 87.2h-5v10.2M17.4 89.7h-2.5v7.7M12.4 127.9h10.1M12.4 125.4h10.1" fill="none" stroke="#000080" stroke-width=".25"/>
<circle cx="32.7" cy="36.3" r=".51" fill="#000080"/>
<circle cx="32.7" cy="36.3" r=".51" fill="none" stroke="#000080" stroke-width=".21"/>
<path d="M48 36.3h5.1M45.4 79.6h12.8M37.8 99.9v10.2h2.5M45.4 94.8h12.8M45.4 92.3h12.8M45.4 89.7h12.8M45.4 82.1h12.8M58.2 102.5h-10.2v2.5" fill="none" stroke="#000080" stroke-width=".25"/>
<circle cx="50.5" cy="36.3" r=".51" fill="#000080"/>
<circle cx="50.5" cy="36.3" r=".51" fill="none" stroke="#000080" stroke-width=".21"/>
<path d="M53.1 28.7h-2.6v7.6" fill="none" stroke="#000080" stroke-width=".25"/>
<circle cx="50.5" cy="36.3" r=".51" fill="#000080"/>
<circle cx="50.5" cy="36.3" r=".51" fill="none" stroke="#000080" stroke-width=".21"/>
<g fill="none" stroke="#000080" stroke-width=".25">
<path d="M68.3 36.3h7.7M55.6 110.1h10.2M58.2 138.1h5.1M58.2 133h5.1M58.2 130.5h5.1M58.2 127.9h5.1M58.2 125.4h5.1M58.2 158.5h5.1M58.2 155.9h5.1M58.2 153.4h5.1M58.2 150.8h5.1M58.2 145.7h5.1"/>
<path d="M58.2 143.2h5.1M58.2 140.6h5.1M58.2 168.6h12.7M58.2 161h5.1"/>
</g>
<circle cx="73.4" cy="36.3" r=".51" fill="#000080"/>
<circle cx="73.4" cy="36.3" r=".51" fill="none" stroke="#000080" stroke-width=".21"/>
<path d="M70.9 26.1v2.6h-2.6M73.4 36.3v10.2h2.6" fill="none" stroke="#000080" stroke-width=".25"/>
<circle cx="73.4" cy="36.3" r=".51" fill="#000080"/>
<circle cx="73.4" cy="36.3" r=".51" fill="none" stroke="#000080" stroke-width=".21"/>
<g fill="none" stroke="#000080" stroke-width=".25">
<path d="M114.2 38.8h12.7M114.2 36.3h12.7M114.2 33.8h12.7M114.2 41.4h12.7M76 74.5v12.7h2.5M98.9 79.6h-12.7v2.5M121.8 74.5h10.2M157.4 74.5h15.3M177.8 74.5v7.6h-20.4M182.9 74.5h15.2M182.9 77h15.2M190.5 69.4v2.5h7.6"/>
<path d="M76 97.4v12.7h2.5M93.8 87.2h10.2M121.8 89.7h10.2M132 82.1h-15.3v2.6M157.4 89.7h15.3M198.1 82.1h-5v2.6M93.8 110.1h12.7M98.9 102.5h-12.7v2.5M126.9 138.1h25.4M126.9 133h25.4M126.9 130.5h25.4M126.9 127.9h25.4"/>
<path d="M126.9 125.4h25.4M185.4 138.1h17.8M185.4 133h17.8M185.4 130.5h17.8M185.4 135.6h17.8M190.5 125.4h12.7M241.4 127.9h25.4M241.4 125.4h25.4M241.4 135.6h25.4M126.9 158.5h25.4M126.9 155.9h25.4M126.9 153.4h25.4"/>
<path d="M126.9 150.8h25.4M126.9 145.7h25.4M126.9 143.2h25.4M126.9 140.6h25.4M190.5 158.5h12.7M190.5 155.9h12.7M190.5 150.8h12.7M190.5 145.7h12.7M190.5 143.2h12.7M190.5 148.3h12.7M241.4 158.5h25.4M241.4 155.9h25.4"/>
<path d="M241.4 153.4h25.4M241.4 145.7h25.4M241.4 143.2h25.4M241.4 140.6h25.4M241.4 148.3h25.4M126.9 161h25.4M190.5 161h12.7M190.5 163.5h12.7M241.4 161h25.4M241.4 163.5h25.4"/>
</g>
<path d="M17.9 64.8h68.8v5.1l-2.6 2.5h-66.2z" fill-rule="evenodd" fill="#e0ddd7"/>
<path d="M17.9 64.8h68.8v5.1l-2.6 2.5h-66.2z" fill="none" stroke="#bfbdba" stroke-width=".21"/>
<path d="M17.4 64.3h68.8v5.1l-2.6 2.5h-66.2z" fill-rule="evenodd" fill="#ffff96"/>
<path d="M17.4 64.3h68.8v5.1l-2.6 2.5h-66.2z" fill="none" stroke="#000" stroke-width=".21"/>
<path d="M83.6 69.4h2.6l-2.6 2.5z" fill="#f2f0d8"/>
<path d="M83.6 69.4h2.6l-2.6 2.5z" fill="none" stroke="#bfbdba" stroke-width=".21"/>
<path d="M18.2 64.8l.5 .8h-1z" fill="#ffcc78"/>
<path d="M18.2 64.8l.5 .8h-1z" fill="none" stroke="#300" stroke-width=".21"/>
<path d="M147.7 31.7h17.9v15.3l-2.6 2.5h-15.3z" fill-rule="evenodd" fill="#e0ddd7"/>
<path d="M147.7 31.7h17.9v15.3l-2.6 2.5h-15.3z" fill="none" stroke="#bfbdba" stroke-width=".21"/>
<path d="M147.2 31.2h17.9v15.3l-2.6 2.5h-15.3z" fill-rule="evenodd" fill="#ffff96"/>
<path d="M147.2 31.2h17.9v15.3l-2.6 2.5h-15.3z" fill="none" stroke="#000" stroke-width=".21"/>
<path d="M162.5 46.5h2.6l-2.6 2.5z" fill="#f2f0d8"/>
<path d="M162.5 46.5h2.6l-2.6 2.5z" fill="none" stroke="#bfbdba" stroke-width=".21"/>
<path d="M148 31.7l.5 .8h-1z" fill="#ffcc78"/>
<path d="M148 31.7l.5 .8h-1z" fill="none" stroke="#300" stroke-width=".21"/>
<path d="M229.2 39.3h45.8v28.1l-2.6 2.5h-43.2z" fill-rule="evenodd" fill="#e0ddd7"/>
<path d="M229.2 39.3h45.8v28.1l-2.6 2.5h-43.2z" fill="none" stroke="#bfbdba" stroke-width=".21"/>
<path d="M228.7 38.8h45.8v28l-2.6 2.6h-43.2z" fill-rule="evenodd" fill="#ffff96"/>
<path d="M228.7 38.8h45.8v28l-2.6 2.6h-43.2z" fill="none" stroke="#000" stroke-width=".21"/>
<path d="M271.9 66.8h2.6l-2.6 2.6z" fill="#f2f0d8"/>
<path d="M271.9 66.8h2.6l-2.6 2.6z" fill="none" stroke="#bfbdba" stroke-width=".21"/>
<path d="M229.4 39.3l.6 .8h-1.1z" fill="#ffcc78"/>
<path d="M229.4 39.3l.6 .8h-1.1z" fill="none" stroke="#300" stroke-width=".21"/>
<text font-size="6.9" fill="#000080" x="119.2" y="19.5">Steering Wheel Schematic</text>
<g font-size="2.3">
<text x="37.9" y="11.6">1</text>
<text x="110.9" y="11.6">2</text>
<text x="184.1" y="11.6">3</text>
<text x="257.2" y="11.6">4</text>
<text x="55.2" y="28.2">1</text>
<text x="65.3" y="28.2">2</text>
<text x="3.9" y="33.2">A</text>
<text x="44.9" y="35.8">4</text>
<text x="148.5" y="34.5">The two extra</text>
<text x="291.5" y="33.2">A</text>
<text x="148.5" y="37">pins here are for</text>
<text x="148.5" y="39.6">Quad SPI, can</text>
<text x="39.8" y="44.4" transform="rotate(-90 39.8 44.4)">3</text>
<text x="148.5" y="42.2">be used in the</text>
<text x="148.5" y="44.7">future if there's</text>
<text x="148.5" y="47.2">a reason to</text>
<text x="230" y="42.2">Notes:</text>
<text x="230" y="44.7">Look at fuse size</text>
<text x="230" y="47.2">Look at backlight inductor size</text>
<text x="18.7" y="67.6">Solder Jumpers are here for prototyping. Update schematic once we</text>
<text x="18.7" y="70.1">know which options work</text>
<text x="200.3" y="71.4">1</text>
<text x="134.2" y="74">1</text>
<text x="154.3" y="74">6</text>
<text x="200.1" y="74">2</text>
<text x="200.2" y="76.5">3</text>
<text x="205" y="72.7">VBUS</text>
<text x="205" y="75.2">D-</text>
<text x="205" y="77.8">D+</text>
<text x="4" y="81.6">B</text>
<text x="133.9" y="81.6">2</text>
<text x="154.3" y="81.6">5</text>
<text x="200.1" y="79">4</text>
<text x="200.2" y="81.6">5</text>
<text x="205" y="80.3">ID</text>
<text x="205" y="82.9">GND</text>
<text x="291.6" y="81.6">B</text>
<text x="80" y="86.7">3</text>
<text x="84.6" y="85.4">2</text>
<text x="91.4" y="86.7">1SPI2_MOSI</text>
<text x="134" y="89.2">3</text>
<text x="154.3" y="89.2">4</text>
<text x="200.1" y="84.2">6</text>
<text x="200.1" y="86.7">7</text>
<text x="200.2" y="89.2">8</text>
<text x="205" y="85.4">SHLD1</text>
<text x="205" y="88">SHLD2</text>
<text x="199" y="94.3">10</text>
<text x="200.1" y="91.8">9</text>
<text x="205" y="90.5">SHLD3</text>
<text x="205" y="93">SHLD4</text>
<text x="205" y="95.6">SHLD5</text>
<text x="199.2" y="96.9">11</text>
<text x="205" y="98.1">SHLD6</text>
<text x="41.8" y="109.6">3</text>
<text x="46.4" y="108.3">2</text>
<text x="53.2" y="109.6">1 SPI2_SCK</text>
<text x="80" y="109.6">3</text>
<text x="84.6" y="108.3">2</text>
<text x="91.4" y="109.6">1</text>
<text x="4" y="130">C</text>
<text x="291.5" y="130">C</text>
<text x="3.9" y="178.3">D</text>
<text x="201.9" y="178.3">Title</text>
<text x="291.5" y="178.3">D</text>
<text x="201.9" y="185.9">Size</text>
<text x="214.7" y="185.9">Number</text>
<text x="265.5" y="185.9">Revision</text>
<text x="203.2" y="189.7">A4</text>
<text x="201.9" y="193.6">Date:</text>
<text x="201.9" y="196.1">File:</text>
<text x="213.4" y="193.6">10-04-2020</text>
<text x="213.4" y="196.1">C:\Users\..\Steering Wheel.SchDoc</text>
<text x="252.9" y="196.1">Drawn By:</text>
<text x="252.9" y="193.6">Sheet</text>
<text x="259.7" y="193.6">of</text>
<text x="37.9" y="199.9">1</text>
<text x="110.9" y="199.9">2</text>
<text x="184.1" y="199.9">3</text>
<text x="257.2" y="199.9">4</text>
</g>
<g font-size="2.3" fill="#000080">
<text x="9.8" y="18">Power Input</text>
<text x="58.2" y="25.6">D2</text>
<text x="111.6" y="25.6">Graphics Driver (FT810)</text>
<text x="22.5" y="34.5">F1</text>
<text x="33" y="32.2">Q1</text>
<text x="55.3" y="33.5">FB1</text>
<text x="75.9" y="33.2">(3V-16V)-3.3V Regulator</text>
<text x="126.9" y="30.7">Screen Driver</text>
<text x="22.5" y="39.6">500mA</text>
<text x="55.3" y="39.1">100R @ 100MHz</text>
<text x="27.6" y="43.4">FDC658AP</text>
<text x="75.9" y="43.4">(3V-16V)-5V Regulator</text>
<text x="9.8" y="63.8">CAN Bus Module</text>
<text x="111.6" y="63.8">USB Connection/Protection</text>
<text x="137" y="68.9">D3</text>
<text x="202.9" y="68.6">J2</text>
<text x="17.4" y="76.5">MCP2515 Module</text>
<text x="91.2" y="84.2">SJ3</text>
<text x="137" y="96.9">USBLC6-2SC6</text>
<text x="50.5" y="107.1">SJ1</text>
<text x="88.7" y="107.1">SJ2</text>
<text x="202.9" y="102.2">105017-0001</text>
<text x="9.8" y="117.2">IO and Debouncing</text>
<text x="182.8" y="117.2">Microcontroller</text>
<text x="22.5" y="122.3">IO Connections</text>
<text x="63.2" y="122.3">Input Debouncing</text>
<text x="203.2" y="122.3">ESP32-WROOM</text>
</g>
<g font-size="2.3" fill="#800000">
<text x="68.9" y="23.1">5V0</text>
<text x="12.4" y="30.7">12V0</text>
<text x="114.1" y="35.8">SPI1_SCK</text>
<text x="114.1" y="33.2">FT_CS</text>
<text x="132" y="34.5">FT_CS</text>
<text x="81.1" y="37">VIN</text>
<text x="114.1" y="38.3">SPI1_MISO</text>
<text x="114.1" y="40.9">SPI1_MOSI</text>
<text x="132" y="37">FT_SCK</text>
<text x="132" y="39.6">FT_MISO</text>
<text x="81.1" y="47.2">VIN</text>
<text x="132" y="42.2">FT_MOSI</text>
<text x="132" y="44.7">FTQ_IO2</text>
<text x="132" y="47.2">FTQ_IO3</text>
<text x="37.9" y="56.1">GND</text>
<text x="175.8" y="71.4">5V0</text>
<text x="188.6" y="66.3">5V0</text>
<text x="121.8" y="74">USB_D_N</text>
<text x="157.8" y="74">USB_CONN_N</text>
<text x="182.8" y="74">USB_CONN_N</text>
<text x="182.8" y="76.5">USB_CONN_P</text>
<text x="36.6" y="80.3">INT</text>
<text x="37.6" y="82.9">CS</text>
<text x="48.4" y="79">MCP_INT</text>
<text x="49.4" y="81.6">MCP_CS</text>
<text x="87.2" y="79">MCP_MOSI</text>
<text x="22.5" y="88">CAN_P</text>
<text x="46.4" y="89.2">MCP_MOSI</text>
<text x="75.5" y="87.2" transform="rotate(-90 75.5 87.2)">SPI1_MOSI</text>
<text x="121.8" y="89.2">USB_D_P</text>
<text x="158.2" y="89.2">USB_CONN_P</text>
<text x="22.5" y="90.5">CAN_N</text>
<text x="34.6" y="90.5">MOSI</text>
<text x="34.7" y="93">MISO</text>
<text x="35.9" y="95.6">SCK</text>
<text x="46.5" y="91.8">MCP_MISO</text>
<text x="47.7" y="94.3">MCP_SCK</text>
<text x="114.3" y="91.8">GND</text>
<text x="190.6" y="91.8">GND</text>
<text x="11.9" y="97.4" transform="rotate(-90 11.9 97.4)">CAN_P</text>
<text x="14.4" y="97.4" transform="rotate(-90 14.4 97.4)">CAN_N</text>
<text x="47.7" y="101.9">MCP_SCK</text>
<text x="87.2" y="101.9">MCP_MISO</text>
<text x="37.3" y="110" transform="rotate(-90 37.3 110)">SPI1_SCK</text>
<text x="75.5" y="110.1" transform="rotate(-90 75.5 110.1)">SPI1_MISO</text>
<text x="95.2" y="109.6">SPI2_MISO</text>
<text x="12.3" y="124.8">CAN_P</text>
<text x="148" y="124.8">SW1</text>
<text x="190.5" y="124.8">SL_DATA</text>
<text x="256.8" y="124.8">USB_D_N</text>
<text x="12.3" y="127.4">CAN_N</text>
<text x="27.6" y="126.2">CAN_P</text>
<text x="27.6" y="128.7">CAN_N</text>
<text x="42" y="126.2">SW1_RAW</text>
<text x="42" y="128.7">SW2_RAW</text>
<text x="42" y="131.2">SW3_RAW</text>
<text x="68.3" y="126.2">SW1_RAW</text>
<text x="68.3" y="128.7">SW2_RAW</text>
<text x="68.3" y="131.2">SW3_RAW</text>
<text x="117.3" y="128.7">SW2</text>
<text x="117.3" y="131.2">SW3</text>
<text x="117.5" y="126.2">SW1</text>
<text x="147.8" y="127.4">SW2</text>
<text x="147.9" y="130">SW3</text>
<text x="185.4" y="130">ROT_ENC_1_A</text>
<text x="208.3" y="126.2">IO4</text>
<text x="208.3" y="131.2">IO16</text>
<text x="226.2" y="126.2">USB_D_N</text>
<text x="226.7" y="128.7">USB_D_P</text>
<text x="257.2" y="127.4">USB_D_P</text>
<text x="42" y="133.8">SW4_RAW</text>
<text x="68.3" y="133.8">SW4_RAW</text>
<text x="117.3" y="133.8">SW4</text>
<text x="136.9" y="137.6">ROT_ENC_1_A</text>
<text x="147.8" y="132.5">SW4</text>
<text x="185.4" y="132.5">ROT_ENC_1_B</text>
<text x="185.4" y="135">ROT_ENC_2_A</text>
<text x="185.4" y="137.6">ROT_ENC_2_B</text>
<text x="208.3" y="136.3">IO34</text>
<text x="208.3" y="133.8">IO17</text>
<text x="232.9" y="133.8">IO3</text>
<text x="233" y="136.3">IO1</text>
<text x="257" y="135">MCP_INT</text>
<text x="31.1" y="138.9">ROT_ENC_1_A_RAW</text>
<text x="31.1" y="143.9">ROT_ENC_2_A_RAW</text>
<text x="31.2" y="141.4">ROT_ENC_1_B_RAW</text>
<text x="68.3" y="138.9">ROT_ENC_1_A_RAW</text>
<text x="68.3" y="143.9">ROT_ENC_2_A_RAW</text>
<text x="68.3" y="141.4">ROT_ENC_1_B_RAW</text>
<text x="106.3" y="143.9">ROT_ENC_2_A</text>
<text x="106.3" y="138.9">ROT_ENC_1_A</text>
<text x="106.6" y="141.4">ROT_ENC_1_B</text>
<text x="136.9" y="142.7">ROT_ENC_2_A</text>
<text x="137.1" y="140.1">ROT_ENC_1_B</text>
<text x="190.5" y="142.7">SPI2_MISO</text>
<text x="208.3" y="143.9">IO12</text>
<text x="208.3" y="138.9">IO35</text>
<text x="231.7" y="143.9">IO22</text>
<text x="231.9" y="141.4">IO21</text>
<text x="262.3" y="142.7">SW2</text>
<text x="262.5" y="140.1">SW1</text>
<text x="31.2" y="146.5">ROT_ENC_2_B_RAW</text>
<text x="68.3" y="146.5">ROT_ENC_2_B_RAW</text>
<text x="106.6" y="146.5">ROT_ENC_2_B</text>
<text x="137.1" y="145.2">ROT_ENC_2_B</text>
<text x="190.5" y="145.2">SPI2_MOSI</text>
<text x="190.5" y="147.8">SPI2_SCK</text>
<text x="208.3" y="146.5">IO13</text>
<text x="208.3" y="149.1">IO14</text>
<text x="231.6" y="149.1">IO26</text>
<text x="231.7" y="146.5">IO25</text>
<text x="262.3" y="147.8">SW4</text>
<text x="262.4" y="145.2">SW3</text>
<text x="29.8" y="154.1">BTN_TOP_LEFT_RAW</text>
<text x="31.9" y="151.6">BTN_MIDDLE_RAW</text>
<text x="68.3" y="151.6">BTN_MIDDLE_RAW</text>
<text x="68.3" y="154.1">BTN_TOP_LEFT_RAW</text>
<text x="105.1" y="154.1">BTN_TOP_LEFT</text>
<text x="107.1" y="151.6">BTN_MIDDLE</text>
<text x="134.1" y="155.4">BTN_TOP_RIGHT</text>
<text x="135.6" y="152.9">BTN_TOP_LEFT</text>
<text x="137.7" y="150.3">BTN_MIDDLE</text>
<text x="190.5" y="150.3">MCP_CS</text>
<text x="190.5" y="155.4">FT_CS</text>
<text x="208.3" y="151.6">IO15</text>
<text x="231.7" y="154.1">IO27</text>
<text x="250.1" y="155.4">BTN_TOP_LEFT</text>
<text x="252.2" y="152.9">BTN_MIDDLE</text>
<text x="23.6" y="161.8">BTN_PADDLE_RIGHT_RAW</text>
<text x="25.1" y="159.2">BTN_PADDLE_LEFT_RAW</text>
<text x="28.3" y="156.7">BTN_TOP_RIGHT_RAW</text>
<text x="68.3" y="156.7">BTN_TOP_RIGHT_RAW</text>
<text x="68.3" y="159.2">BTN_PADDLE_LEFT_RAW</text>
<text x="68.3" y="161.8">BTN_PADDLE_RIGHT_RAW</text>
<text x="98.8" y="161.8">BTN_PADDLE_RIGHT</text>
<text x="100.4" y="159.2">BTN_PADDLE_LEFT</text>
<text x="103.6" y="156.7">BTN_TOP_RIGHT</text>
<text x="129.4" y="160.5">BTN_PADDLE_RIGHT</text>
<text x="130.9" y="157.9">BTN_PADDLE_LEFT</text>
<text x="190.5" y="157.9">SPI1_SCK</text>
<text x="190.5" y="160.5">SPI1_MISO</text>
<text x="208.3" y="156.7">IO5</text>
<text x="208.3" y="159.2">IO18</text>
<text x="208.3" y="161.8">IO19</text>
<text x="230.6" y="161.8">S_VN</text>
<text x="231.7" y="156.7">IO32</text>
<text x="231.8" y="159.2">IO33</text>
<text x="245.4" y="160.5">BTN_PADDLE_LEFT</text>
<text x="248.6" y="157.9">BTN_TOP_RIGHT</text>
<text x="190.5" y="163">SPI1_MOSI</text>
<text x="208.3" y="164.3">IO23</text>
<text x="231" y="164.3">S_VP</text>
<text x="243.9" y="163">BTN_PADDLE_RIGHT</text>
<text x="42.9" y="169.4">SL_DATA</text>
<text x="60.7" y="168.1">SL_DATA</text>
</g>
<g font-size="1.4" fill="#b2b0d4">
<text x="61.4" y="24.8">(D1)</text>
<text x="140.2" y="68.1">(D2)</text>
<text x="205.4" y="67.8">(J1)</text>
</g>
<text font-size="1.4" x="37.8" y="37.1" transform="rotate(-180 37.8 37.1)">1, 2, 5, 6</text>
</svg>
